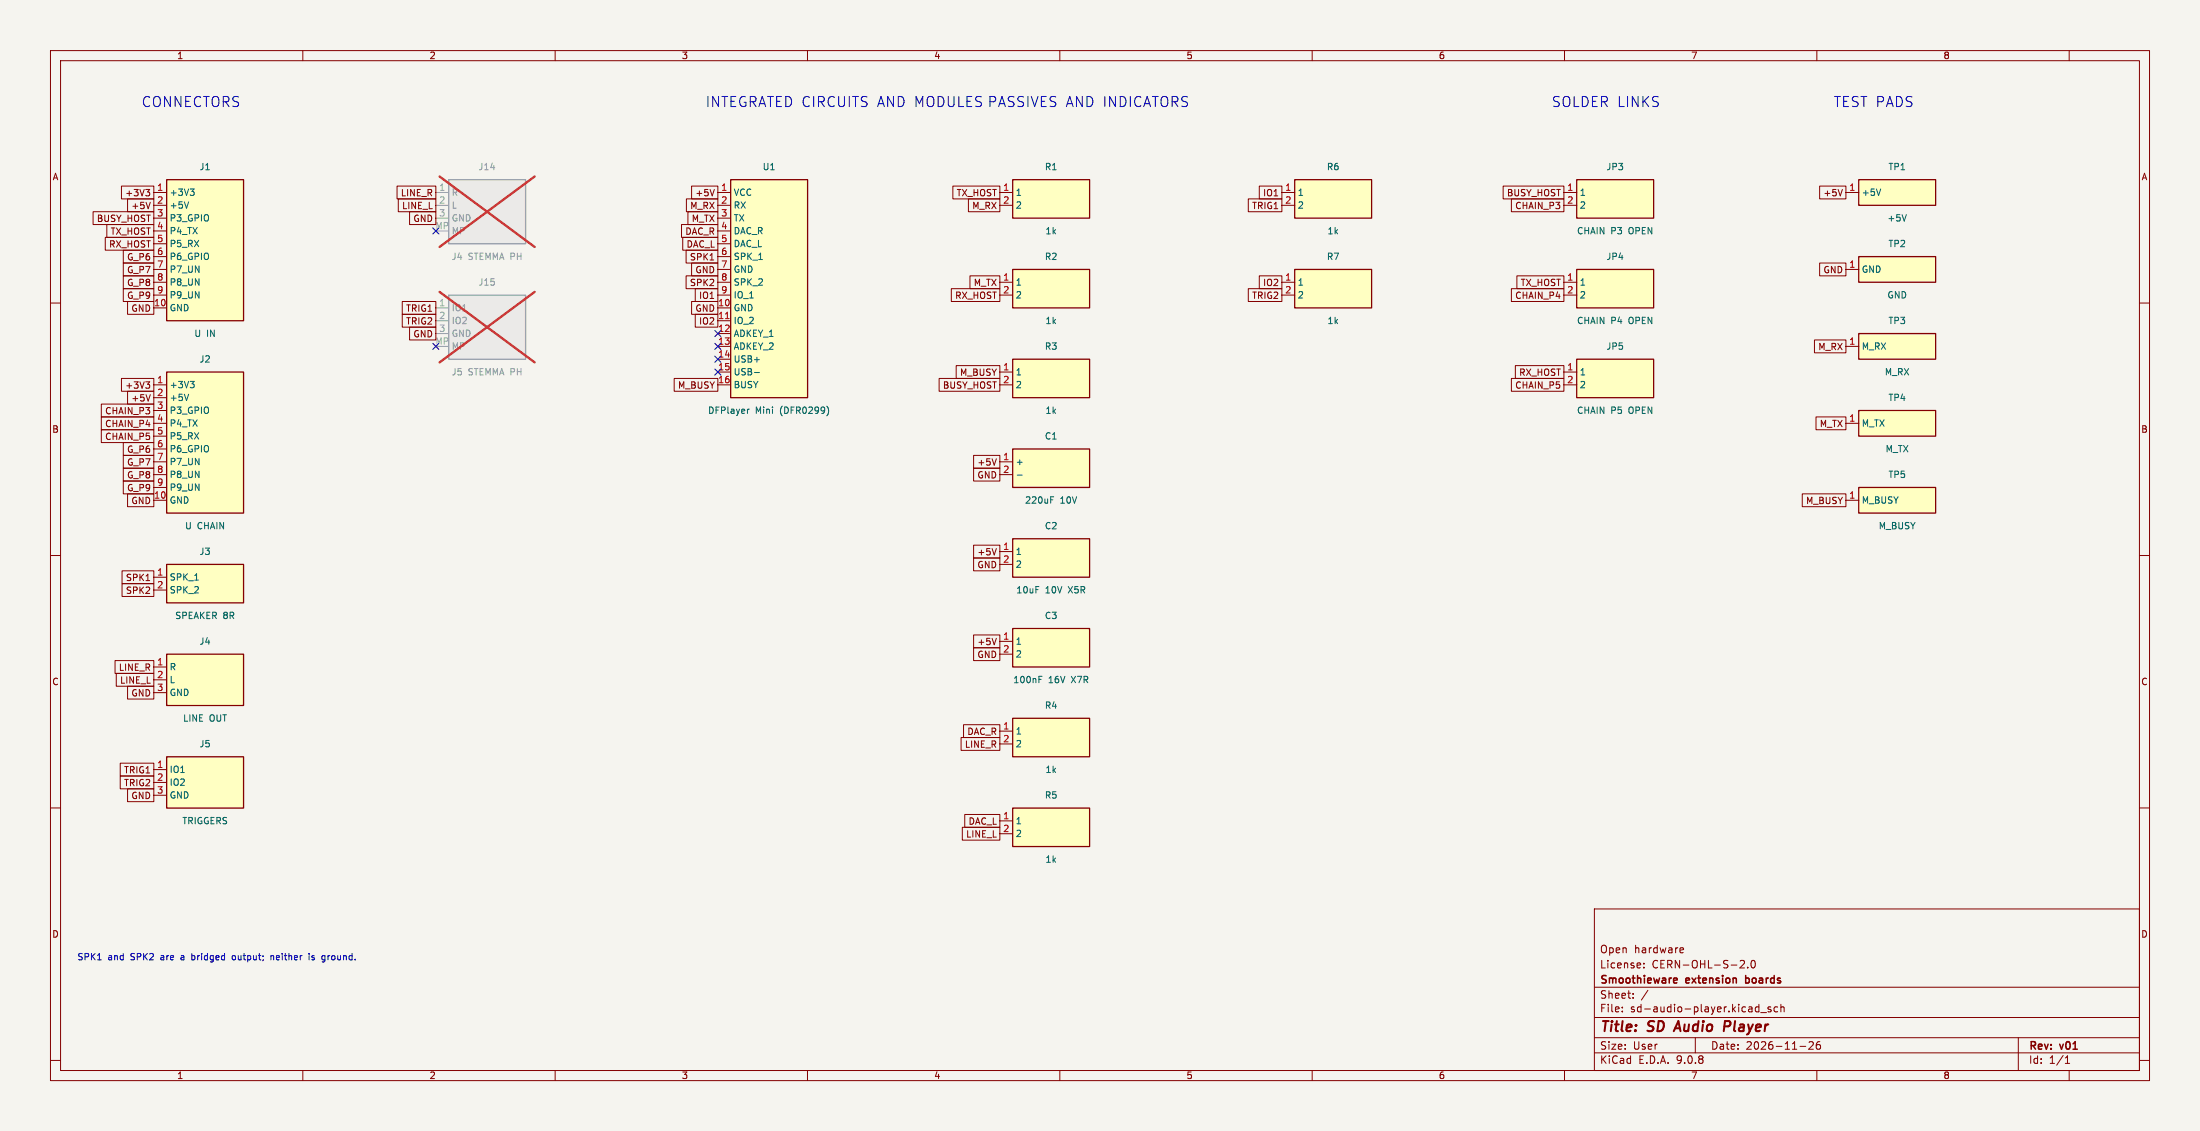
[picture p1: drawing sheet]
<svg xmlns="http://www.w3.org/2000/svg" width="436mm" height="224mm" viewBox="0 0 436 224" stroke-linecap="round" stroke-linejoin="round" font-family="sans-serif">
<path d="M0 0h435.9v224h-435.9z" fill="#f5f4ef" stroke="#f5f4ef" stroke-width=".2"/>
<g fill="none" stroke="#840000" stroke-width=".2">
<path d="M10 10h415.9v204h-415.9zM12 12h411.9v200h-411.9zM60 10v2M110 10v2M160 10v2M210 10v2M260 10v2M310 10v2M360 10v2M410 10v2M10 60h2M423.9 60h2"/>
<path d="M10 110h2M423.9 110h2M10 160h2M423.9 160h2M315.9 180h108v32h-108zM315.9 195.5h108M321.4 199.5v.1M323.6 197.6v.1M323.6 196.8v.1M325.7 191.6v.1M325.7 190.8v.1M326.5 196.1l-1.3 2"/>
<path d="M333.1 187.7l.4 .1 .1 .3-.7 .1M333.5 188.6l-.4 .1M344.8 190.4l.6-.2 .2 .2 .1 .2-1 1.1h1M346.3 191.6v.1M347.1 190.4l.2-.2a.8 .8 0 0 1 .5 .8 .8 .8 0 0 1-.5 .7l-.2-.1-.2-.5zM348.5 198.9v1.5M348.5 199.5l-.4-.1-.3 .3M350.9 199.5l-.4-.1-.2 .2 .1 .2 .5 .2v.3h-.6M352.2 199.5l-.4-.1-.3 .3 .2 .6h.5M352.9 199.6l.2-.2 .3 .1 .1 .9M352.9 198.9v1.5M10 210h2"/>
<path d="M60 212v2M110 212v2M160 212v2M210 212v2M260 212v2M310 212v2M315.9 208.5h108M315.9 205.5h108M315.9 201.5h108M321.4 200.3v.1M335.9 205.5v3M347.8 200.1l.3 .3 .4-.1"/>
<path d="M348.9 200.6h1.1M356.7 207.2h1.1M358.4 206.5l.6-.2 .2 .2 .1 .2-.9 1.1h.9M360 212v2M360.6 206.3l-.4 .1a1.01 1.01 0 0 0 0 1.4l.5-.1v-.5l-.3-.3-.4 .1-.1 .2M399.9 205.5v6.5M409.2 210.6h.9M409.2 209.5l.5-.4v1.5M410 212v2M423.9 210h2"/>
</g>
<path d="M332.6 202.2l-1 2M342.6 202.2h-.8l-.2 2M342.6 203.2l-.9 .1" fill="none" stroke="#840000" stroke-width=".4"/>
<path d="M331.8 193.7l.5 .1v.3l-.7 .1M332.3 194.6l-.5 .1M345.9 193.2v1.5M345.9 194.6l.1 .1M346 193.7l-.1 .1" fill="none" stroke="#840000" stroke-width=".3"/>
<path d="M88.9 58.4h15.2v12.7h-15.2z" fill="#ebeae8"/>
<path d="M88.9 58.4h15.2v12.7h-15.2z" fill="none" stroke="#9c9b98" stroke-width=".25"/>
<path d="M86.4 61h2.5M86.4 63.5h2.5M86.4 66.1h2.5" fill="none" stroke="#9c9b98" stroke-width=".2"/>
<path d="M87.1 57.8l18.8 14M105.9 57.8l-18.8 14" fill="none" stroke="#e12e31" stroke-width=".46"/>
<path d="M33 111.8h15.3v7.6h-15.3z" fill="#ffffc2"/>
<path d="M33 111.8h15.3v7.6h-15.3z" fill="none" stroke="#840000" stroke-width=".25"/>
<path d="M30.5 114.3h2.5M30.5 116.9h2.5" fill="none" stroke="#840000" stroke-width=".2"/>
<path d="M38.6 114.9h.7" fill="none" stroke="#006464" stroke-width=".2"/>
<path d="M200.7 106.7h15.2v7.6h-15.2z" fill="#ffffc2"/>
<path d="M200.7 106.7h15.2v7.6h-15.2z" fill="none" stroke="#840000" stroke-width=".25"/>
<path d="M198.1 109.2h2.6M198.1 111.8h2.6" fill="none" stroke="#840000" stroke-width=".2"/>
<path d="M33 129.6h15.3v10.1h-15.3z" fill="#ffffc2"/>
<path d="M33 129.6h15.3v10.1h-15.3z" fill="none" stroke="#840000" stroke-width=".25"/>
<path d="M30.5 132.1h2.5M30.5 134.6h2.5M30.5 137.2h2.5" fill="none" stroke="#840000" stroke-width=".2"/>
<path d="M144.8 35.6h15.2v43.2h-15.2z" fill="#ffffc2"/>
<path d="M144.8 35.6h15.2v43.2h-15.2z" fill="none" stroke="#840000" stroke-width=".25"/>
<g fill="none" stroke="#840000" stroke-width=".2">
<path d="M142.2 38.1h2.6M142.2 40.7h2.6M142.2 43.2h2.6M142.2 45.7h2.6M142.2 48.3h2.6M142.2 50.8h2.6M142.2 53.4h2.6M142.2 55.9h2.6M142.2 58.4h2.6M142.2 61h2.6M142.2 63.5h2.6M142.2 66.1h2.6"/>
<path d="M142.2 68.6h2.6M142.2 71.1h2.6M142.2 73.7h2.6M142.2 76.2h2.6"/>
</g>
<path d="M150.3 51.4h.8M149.5 73.8h1M148.5 81l-.3 .2M163.8 80.4a1.46 1.46 0 0 1 0 2" fill="none" stroke="#006464" stroke-width=".2"/>
<path d="M143.8 63.1h.7" fill="none" stroke="#a90000" stroke-width=".2"/>
<path d="M312.4 53.4h15.3v7.6h-15.3z" fill="#ffffc2"/>
<path d="M312.4 53.4h15.3v7.6h-15.3z" fill="none" stroke="#840000" stroke-width=".25"/>
<path d="M309.9 55.9h2.5M309.9 58.4h2.5" fill="none" stroke="#840000" stroke-width=".2"/>
<path d="M312.4 71.1h15.3v7.7h-15.3z" fill="#ffffc2"/>
<path d="M312.4 71.1h15.3v7.7h-15.3z" fill="none" stroke="#840000" stroke-width=".25"/>
<path d="M309.9 73.7h2.5M309.9 76.2h2.5" fill="none" stroke="#840000" stroke-width=".2"/>
<path d="M256.5 35.6h15.3v7.6h-15.3z" fill="#ffffc2"/>
<path d="M256.5 35.6h15.3v7.6h-15.3z" fill="none" stroke="#840000" stroke-width=".25"/>
<path d="M254 38.1h2.5M254 40.7h2.5" fill="none" stroke="#840000" stroke-width=".2"/>
<path d="M256.5 53.4h15.3v7.6h-15.3z" fill="#ffffc2"/>
<path d="M256.5 53.4h15.3v7.6h-15.3z" fill="none" stroke="#840000" stroke-width=".25"/>
<path d="M254 55.9h2.5M254 58.4h2.5" fill="none" stroke="#840000" stroke-width=".2"/>
<path d="M200.7 35.6h15.2v7.6h-15.2z" fill="#ffffc2"/>
<path d="M200.7 35.6h15.2v7.6h-15.2z" fill="none" stroke="#840000" stroke-width=".25"/>
<path d="M198.1 38.1h2.6M198.1 40.7h2.6" fill="none" stroke="#840000" stroke-width=".2"/>
<path d="M368.3 66.1h15.2v5h-15.2z" fill="#ffffc2"/>
<path d="M368.3 66.1h15.2v5h-15.2z" fill="none" stroke="#840000" stroke-width=".25"/>
<path d="M365.8 68.6h2.5" fill="none" stroke="#840000" stroke-width=".2"/>
<path d="M88.9 35.6h15.2v12.7h-15.2z" fill="#ebeae8"/>
<path d="M88.9 35.6h15.2v12.7h-15.2z" fill="none" stroke="#9c9b98" stroke-width=".25"/>
<path d="M86.4 38.1h2.5M86.4 40.7h2.5M86.4 43.2h2.5" fill="none" stroke="#9c9b98" stroke-width=".2"/>
<path d="M87.1 35l18.8 13.9M105.9 35l-18.8 13.9" fill="none" stroke="#e12e31" stroke-width=".46"/>
<path d="M368.3 81.3h15.2v5.1h-15.2z" fill="#ffffc2"/>
<path d="M368.3 81.3h15.2v5.1h-15.2z" fill="none" stroke="#840000" stroke-width=".25"/>
<path d="M365.8 83.8h2.5" fill="none" stroke="#840000" stroke-width=".2"/>
<path d="M368.3 96.5h15.2v5.1h-15.2z" fill="#ffffc2"/>
<path d="M368.3 96.5h15.2v5.1h-15.2z" fill="none" stroke="#840000" stroke-width=".25"/>
<path d="M365.8 99.1h2.5" fill="none" stroke="#840000" stroke-width=".2"/>
<path d="M368.3 35.6h15.2v5.1h-15.2z" fill="#ffffc2"/>
<path d="M368.3 35.6h15.2v5.1h-15.2z" fill="none" stroke="#840000" stroke-width=".25"/>
<path d="M365.8 38.1h2.5" fill="none" stroke="#840000" stroke-width=".2"/>
<path d="M372.7 37.4l-.5 1.3M377.7 42.5l-.4 1.3" fill="none" stroke="#006464" stroke-width=".2"/>
<path d="M312.4 35.6h15.3v7.6h-15.3z" fill="#ffffc2"/>
<path d="M312.4 35.6h15.3v7.6h-15.3z" fill="none" stroke="#840000" stroke-width=".25"/>
<path d="M309.9 38.1h2.5M309.9 40.7h2.5" fill="none" stroke="#840000" stroke-width=".2"/>
<path d="M368.3 50.8h15.2v5.1h-15.2z" fill="#ffffc2"/>
<path d="M368.3 50.8h15.2v5.1h-15.2z" fill="none" stroke="#840000" stroke-width=".25"/>
<path d="M365.8 53.4h2.5" fill="none" stroke="#840000" stroke-width=".2"/>
<path d="M33 35.6h15.3v27.9h-15.3z" fill="#ffffc2"/>
<path d="M33 35.6h15.3v27.9h-15.3z" fill="none" stroke="#840000" stroke-width=".25"/>
<path d="M30.5 38.1h2.5M30.5 40.7h2.5M30.5 43.2h2.5M30.5 45.7h2.5M30.5 48.3h2.5M30.5 50.8h2.5M30.5 53.4h2.5M30.5 55.9h2.5M30.5 58.4h2.5M30.5 61h2.5" fill="none" stroke="#840000" stroke-width=".2"/>
<path d="M37.4 40l-.4 1.2M37.7 37.4h.8l-.5 .5M38.2 37.9l.3 .3v.3l-.3 .2" fill="none" stroke="#006464" stroke-width=".2"/>
<path d="M33 73.7h15.3v27.9h-15.3z" fill="#ffffc2"/>
<path d="M33 73.7h15.3v27.9h-15.3z" fill="none" stroke="#840000" stroke-width=".25"/>
<path d="M30.5 76.2h2.5M30.5 78.8h2.5M30.5 81.3h2.5M30.5 83.8h2.5M30.5 86.4h2.5M30.5 88.9h2.5M30.5 91.5h2.5M30.5 94h2.5M30.5 96.5h2.5M30.5 99.1h2.5" fill="none" stroke="#840000" stroke-width=".2"/>
<path d="M37.4 78.1l-.4 1.2M37.7 75.5h.8l-.5 .5M38.2 76l.3 .3v.3l-.3 .2" fill="none" stroke="#006464" stroke-width=".2"/>
<path d="M33 149.9h15.3v10.1h-15.3z" fill="#ffffc2"/>
<path d="M33 149.9h15.3v10.1h-15.3z" fill="none" stroke="#840000" stroke-width=".25"/>
<path d="M30.5 152.4h2.5M30.5 155h2.5M30.5 157.5h2.5" fill="none" stroke="#840000" stroke-width=".2"/>
<path d="M200.7 124.5h15.2v7.6h-15.2z" fill="#ffffc2"/>
<path d="M200.7 124.5h15.2v7.6h-15.2z" fill="none" stroke="#840000" stroke-width=".25"/>
<path d="M198.1 127h2.6M198.1 129.6h2.6" fill="none" stroke="#840000" stroke-width=".2"/>
<path d="M205.9 134.6h.4M205.9 134h.6" fill="none" stroke="#006464" stroke-width=".2"/>
<path d="M200.7 160h15.2v7.7h-15.2z" fill="#ffffc2"/>
<path d="M200.7 160h15.2v7.7h-15.2z" fill="none" stroke="#840000" stroke-width=".25"/>
<path d="M198.1 162.6h2.6M198.1 165.1h2.6" fill="none" stroke="#840000" stroke-width=".2"/>
<path d="M200.7 71.1h15.2v7.7h-15.2z" fill="#ffffc2"/>
<path d="M200.7 71.1h15.2v7.7h-15.2z" fill="none" stroke="#840000" stroke-width=".25"/>
<path d="M198.1 73.7h2.6M198.1 76.2h2.6" fill="none" stroke="#840000" stroke-width=".2"/>
<path d="M200.7 142.3h15.2v7.6h-15.2z" fill="#ffffc2"/>
<path d="M200.7 142.3h15.2v7.6h-15.2z" fill="none" stroke="#840000" stroke-width=".25"/>
<path d="M198.1 144.8h2.6M198.1 147.3h2.6" fill="none" stroke="#840000" stroke-width=".2"/>
<path d="M200.7 88.9h15.2v7.6h-15.2z" fill="#ffffc2"/>
<path d="M200.7 88.9h15.2v7.6h-15.2z" fill="none" stroke="#840000" stroke-width=".25"/>
<path d="M198.1 91.5h2.6M198.1 94h2.6" fill="none" stroke="#840000" stroke-width=".2"/>
<path d="M201.6 94.1h.9M208.2 99h.4M208.2 98.4h.6" fill="none" stroke="#006464" stroke-width=".2"/>
<path d="M200.7 53.4h15.2v7.6h-15.2z" fill="#ffffc2"/>
<path d="M200.7 53.4h15.2v7.6h-15.2z" fill="none" stroke="#840000" stroke-width=".25"/>
<g fill="none" stroke="#840000" stroke-width=".2">
<path d="M24.1 36.9h6.4v2.5h-6.4zM25.3 39.4h5.2v2.5h-5.2zM28.9 37.5h.8l-.5 .5M29.4 38l.3 .2v.4l-.3 .2M78.7 36.9h7.7v2.5h-7.7zM78.9 39.4h7.5v2.5h-7.5zM136 39.4h6.2v2.5h-6.2zM137 36.9h5.2v2.5h-5.2zM141.5 37.5l-.4 1.3M188.8 36.9h9.3v2.5h-9.3zM191.9 39.4h6.2v2.5h-6.2zM247.3 39.4h6.7v2.5h-6.7z"/>
<path d="M249.5 36.9h4.5v2.5h-4.5zM297.8 36.9h12.1v2.5h-12.1zM299.5 39.4h10.4v2.5h-10.4zM360.6 36.9h5.2v2.5h-5.2zM365.1 37.5l-.5 1.3M18.4 41.9h12.1v2.6h-12.1zM20.9 47h9.6v2.6h-9.6zM21.2 44.5h9.3v2.5h-9.3zM24.4 52.1h6.1v2.5h-6.1zM24.4 49.6h6.1v2.5h-6.1zM24.4 54.6h6.1v2.6h-6.1zM24.4 57.2h6.1v2.5h-6.1z"/>
<path d="M25.3 59.7h5.2v2.6h-5.2zM29.8 40.1l-.4 1.2M79.7 59.7h6.7v2.6h-6.7zM81.2 41.9h5.2v2.6h-5.2zM135 44.5h7.2v2.5h-7.2zM135.3 47h6.9v2.6h-6.9zM135.9 54.6h6.3v2.6h-6.3zM135.9 49.6h6.3v2.5h-6.3zM136.3 41.9h5.9v2.6h-5.9zM137 59.7h5.2v2.6h-5.2zM137 52.1h5.2v2.5h-5.2zM137.8 57.2h4.4v2.5h-4.4z"/>
<path d="M140.7 51.5h.7M188.5 57.2h9.6v2.5h-9.6zM192.2 54.6h5.9v2.6h-5.9zM198.1 55.9h2.6M198.1 58.4h2.6M247.3 57.2h6.7v2.5h-6.7zM249.5 54.6h4.5v2.6h-4.5zM299.5 57.2h10.4v2.5h-10.4zM300.6 54.6h9.3v2.6h-9.3zM360.6 52.1h5.2v2.5h-5.2zM24.1 75h6.4v2.5h-6.4zM25.3 77.5h5.2v2.5h-5.2z"/>
<path d="M28.9 75.6h.8l-.5 .5M29.4 76.1l.3 .2v.4l-.3 .2M29.8 78.2l-.4 1.2M79.7 62.3h6.7v2.5h-6.7zM81.2 64.8h5.2v2.5h-5.2zM133.6 75h8.6v2.5h-8.6zM137.8 62.3h4.4v2.5h-4.4zM186.1 75h12v2.5h-12zM189.5 72.4h8.6v2.6h-8.6zM299.5 75h10.4v2.5h-10.4zM300.3 72.4h9.6v2.6h-9.6zM359.5 67.3h6.3v2.6h-6.3z"/>
<path d="M20.1 85.1h10.4v2.6h-10.4zM20.1 82.6h10.4v2.5h-10.4zM20.1 80h10.4v2.6h-10.4zM24.4 90.2h6.1v2.5h-6.1zM24.4 87.7h6.1v2.5h-6.1zM24.4 92.7h6.1v2.6h-6.1zM24.4 95.3h6.1v2.5h-6.1zM25.3 97.8h5.2v2.6h-5.2zM192.9 92.7h5.2v2.6h-5.2zM192.9 90.2h5.2v2.5h-5.2zM197.4 90.9l-.4 1.2M357.1 97.8h8.7v2.6h-8.7z"/>
<path d="M359.8 82.6h6v2.5h-6zM24.2 113.1h6.3v2.5h-6.3zM24.2 115.6h6.3v2.5h-6.3zM28.9 115h.8M192.9 110.5h5.2v2.6h-5.2zM192.9 108h5.2v2.5h-5.2zM197.4 108.6l-.4 1.3M22.8 130.8h7.7v2.6h-7.7zM23 133.4h7.5v2.5h-7.5zM25.3 135.9h5.2v2.6h-5.2zM192.9 125.8h5.2v2.5h-5.2zM192.9 128.3h5.2v2.5h-5.2z"/>
<path d="M197.4 126.4l-.4 1.3M23.8 151.2h6.7v2.5h-6.7zM23.8 153.7h6.7v2.5h-6.7zM25.3 156.2h5.2v2.6h-5.2zM190.4 146.1h7.7v2.5h-7.7zM190.9 143.5h7.2v2.6h-7.2zM190.7 163.9h7.4v2.5h-7.4zM191.2 161.3h6.9v2.6h-6.9z"/>
</g>
<path d="M85.8 45.1l1.2 1.3M87 45.1l-1.2 1.3M85.8 68l1.2 1.2M87 68l-1.2 1.2M141.6 70.5l1.2 1.3M141.6 65.5l1.2 1.2M141.6 68l1.2 1.2M141.6 73.1l1.2 1.2M142.8 70.5l-1.2 1.3M142.8 65.5l-1.2 1.2M142.8 68l-1.2 1.2M142.8 73.1l-1.2 1.2" fill="none" stroke="#000084" stroke-width=".2"/>
<g fill="none" stroke="#0000c2" stroke-width=".2">
<path d="M19.3 190.1h.8M38 188.8v1.3M38 190l.1 .1M38.1 189.3h-.1M46.4 189.3l-.4 .2 .1 .5 .3 .1M53.7 189.4l.3-.1 .2 .1M53.7 189.3v.8M61.2 188.8v.2M61.2 189.3v.8M61.8 190l.3 .1M62 189.3l-.2 .1 .2 .3M64.3 189.3h.1"/>
<path d="M64.4 189.3v1l-.1 .2M64.4 190l-.1 .1"/>
</g>
<g font-size="2.8" fill="#0000c2">
<text x="27.9" y="21.4">CONNECTORS</text>
<text x="139.7" y="21.4">INTEGRATED CIRCUITS AND MODULES PASSIVES AND INDICATORS</text>
<text x="307.3" y="21.4">SOLDER LINKS</text>
<text x="363.2" y="21.4">TEST PADS</text>
</g>
<g font-size="2.8" fill="#840000">
<text x="316.9" y="204.9">Title:</text>
<text x="326.6" y="204.9">SD</text>
<text x="332.8" y="204.9">Audio</text>
<text x="343.2" y="204.9">Player</text>
</g>
<g font-size="2.1" fill="#840000">
<text x="316.9" y="189">Open</text>
<text x="323.8" y="189">hardware</text>
<text x="316.9" y="195.2">Smoothieware</text>
<text x="316.9" y="192">License:</text>
<text x="327.3" y="192">CERN-OHL-S-2.0</text>
<text x="334.2" y="195.2">extension</text>
<text x="346.5" y="195.2">boards</text>
<text x="316.9" y="200.7">File:</text>
<text x="316.9" y="198">Sheet:</text>
<text x="323" y="200.7">sd-audio-player.kicad_sch</text>
<text x="316.9" y="208.1">Size:</text>
<text x="323.6" y="208.1">User</text>
<text x="338.9" y="208.1">Date:</text>
<text x="345.9" y="208.1">2026-11-26</text>
<text x="401.9" y="208.3">Rev:</text>
<text x="408.3" y="208.3">v01</text>
<text x="316.9" y="210.9">KiCad</text>
<text x="324.6" y="210.9">E.D.A.</text>
<text x="332.2" y="210.9">9.0.8</text>
<text x="401.9" y="210.9">Id:</text>
<text x="406" y="210.9">1/1</text>
</g>
<g font-size="1.8" fill="#840000">
<text x="35" y="11.9">1</text>
<text x="85" y="11.9">2</text>
<text x="135" y="11.9">3</text>
<text x="185" y="11.9">4</text>
<text x="235" y="11.9">5</text>
<text x="285" y="11.9">6</text>
<text x="335" y="11.9">7</text>
<text x="385" y="11.9">8</text>
<text x="10.3" y="35.9">A</text>
<text x="424.3" y="35.9">A</text>
<text x="24.7" y="39.1">+3V3</text>
<text x="25.9" y="41.6">+5V</text>
<text x="79.3" y="39.1">LINE_R</text>
<text x="79.6" y="41.6">LINE_L</text>
<text x="136.7" y="41.6">M_RX</text>
<text x="137.7" y="39.1">+5V</text>
<text x="189.5" y="39.1">TX_HOST</text>
<text x="192.5" y="41.6">M_RX</text>
<text x="248" y="41.6">TRIG1</text>
<text x="250.2" y="39.1">IO1</text>
<text x="298.5" y="39.1">BUSY_HOST</text>
<text x="300.1" y="41.6">CHAIN_P3</text>
<text x="361.2" y="39.1">+5V</text>
<text x="19.1" y="44.2">BUSY_HOST</text>
<text x="21.8" y="46.7">TX_HOST</text>
<text x="81.8" y="44.2">GND</text>
<text x="135.7" y="46.7">DAC_R</text>
<text x="137" y="44.2">M_TX</text>
<text x="21.5" y="49.2">RX_HOST</text>
<text x="25.1" y="51.8">G_P6</text>
<text x="135.9" y="49.2">DAC_L</text>
<text x="136.6" y="51.8">SPK1</text>
<text x="25.1" y="54.3">G_P7</text>
<text x="25.1" y="56.9">G_P8</text>
<text x="25.1" y="59.4">G_P9</text>
<text x="136.6" y="56.9">SPK2</text>
<text x="137.7" y="54.3">GND</text>
<text x="138.4" y="59.4">IO1</text>
<text x="189.2" y="59.4">RX_HOST</text>
<text x="192.8" y="56.9">M_TX</text>
<text x="248" y="59.4">TRIG2</text>
<text x="250.2" y="56.9">IO2</text>
<text x="300.1" y="59.4">CHAIN_P4</text>
<text x="301.2" y="56.9">TX_HOST</text>
<text x="361.2" y="54.3">GND</text>
<text x="25.9" y="61.9">GND</text>
<text x="80.4" y="61.9">TRIG1</text>
<text x="80.4" y="64.5">TRIG2</text>
<text x="137.7" y="61.9">GND</text>
<text x="138.4" y="64.5">IO2</text>
<text x="81.8" y="67">GND</text>
<text x="360.2" y="69.6">M_RX</text>
<text x="24.7" y="77.2">+3V3</text>
<text x="134.2" y="77.2">M_BUSY</text>
<text x="186.7" y="77.2">BUSY_HOST</text>
<text x="190.1" y="74.6">M_BUSY</text>
<text x="300.1" y="77.2">CHAIN_P5</text>
<text x="300.9" y="74.6">RX_HOST</text>
<text x="20.7" y="82.3">CHAIN_P3</text>
<text x="25.9" y="79.7">+5V</text>
<text x="10.3" y="85.9">B</text>
<text x="20.7" y="87.3">CHAIN_P5</text>
<text x="20.7" y="84.8">CHAIN_P4</text>
<text x="25.1" y="89.9">G_P6</text>
<text x="360.5" y="84.8">M_TX</text>
<text x="424.2" y="85.9">B</text>
<text x="25.1" y="92.4">G_P7</text>
<text x="25.1" y="95">G_P8</text>
<text x="193.6" y="95">GND</text>
<text x="193.6" y="92.4">+5V</text>
<text x="25.1" y="97.5">G_P9</text>
<text x="25.9" y="100">GND</text>
<text x="357.8" y="100">M_BUSY</text>
<text x="193.6" y="112.7">GND</text>
<text x="193.6" y="110.2">+5V</text>
<text x="24.8" y="115.3">SPK1</text>
<text x="24.8" y="117.8">SPK2</text>
<text x="193.6" y="128">+5V</text>
<text x="193.6" y="130.5">GND</text>
<text x="10.3" y="135.9">C</text>
<text x="23.5" y="133.1">LINE_R</text>
<text x="23.7" y="135.6">LINE_L</text>
<text x="424.2" y="135.9">C</text>
<text x="25.9" y="138.1">GND</text>
<text x="191.1" y="148.3">LINE_R</text>
<text x="191.6" y="145.8">DAC_R</text>
<text x="24.5" y="153.4">TRIG1</text>
<text x="24.5" y="155.9">TRIG2</text>
<text x="25.9" y="158.5">GND</text>
<text x="191.3" y="166.1">LINE_L</text>
<text x="191.8" y="163.5">DAC_L</text>
<text x="10.3" y="185.9">D</text>
<text x="424.2" y="185.9">D</text>
<text x="35" y="213.9">1</text>
<text x="85" y="213.9">2</text>
<text x="135" y="213.9">3</text>
<text x="185" y="213.9">4</text>
<text x="235" y="213.9">5</text>
<text x="285" y="213.9">6</text>
<text x="335" y="213.9">7</text>
<text x="385" y="213.9">8</text>
</g>
<g font-size="1.8" fill="#006464">
<text x="39.4" y="33.9">J1</text>
<text x="151" y="33.9">U1</text>
<text x="206.9" y="33.9">R1</text>
<text x="262.8" y="33.9">R6</text>
<text x="318.2" y="33.9">JP3</text>
<text x="374.1" y="33.9">TP1</text>
<text x="33.5" y="39">+3V3</text>
<text x="33.5" y="41.5">+5V</text>
<text x="145.3" y="39">VCC</text>
<text x="145.3" y="41.5">RX</text>
<text x="201.2" y="39">1</text>
<text x="201.2" y="41.5">2</text>
<text x="257" y="39">1</text>
<text x="257" y="41.5">2</text>
<text x="312.9" y="39">1</text>
<text x="312.9" y="41.5">2</text>
<text x="368.8" y="39">+5V</text>
<text x="33.5" y="44.1">P3_GPIO</text>
<text x="33.5" y="46.6">P4_TX</text>
<text x="145.3" y="44.1">TX</text>
<text x="145.3" y="46.6">DAC_R</text>
<text x="207.1" y="46.6">1k</text>
<text x="262.9" y="46.6">1k</text>
<text x="312.4" y="46.6">CHAIN</text>
<text x="319.2" y="46.6">P3</text>
<text x="322.8" y="46.6">OPEN</text>
<text x="373.9" y="44.1">+5V</text>
<text x="33.5" y="49.1">P5_RX</text>
<text x="33.5" y="51.7">P6_GPIO</text>
<text x="145.3" y="49.1">DAC_L</text>
<text x="145.3" y="51.7">SPK_1</text>
<text x="206.9" y="51.7">R2</text>
<text x="262.8" y="51.7">R7</text>
<text x="318.2" y="51.7">JP4</text>
<text x="374.1" y="49.1">TP2</text>
<text x="33.5" y="54.2">P7_UN</text>
<text x="33.5" y="56.8">P8_UN</text>
<text x="33.5" y="59.3">P9_UN</text>
<text x="145.3" y="54.2">GND</text>
<text x="145.3" y="56.8">SPK_2</text>
<text x="145.3" y="59.3">IO_1</text>
<text x="201.2" y="56.8">1</text>
<text x="201.2" y="59.3">2</text>
<text x="257" y="56.8">1</text>
<text x="257" y="59.3">2</text>
<text x="312.9" y="56.8">1</text>
<text x="312.9" y="59.3">2</text>
<text x="368.8" y="54.2">GND</text>
<text x="373.9" y="59.3">GND</text>
<text x="33.5" y="61.8">GND</text>
<text x="145.3" y="61.8">GND</text>
<text x="145.3" y="64.4">IO_2</text>
<text x="207.1" y="64.4">1k</text>
<text x="262.9" y="64.4">1k</text>
<text x="312.4" y="64.4">CHAIN</text>
<text x="319.2" y="64.4">P4</text>
<text x="322.8" y="64.4">OPEN</text>
<text x="374.1" y="64.4">TP3</text>
<text x="38.4" y="66.9">U IN</text>
<text x="145.3" y="66.9">ADKEY_1</text>
<text x="145.3" y="69.5">ADKEY_2</text>
<text x="206.9" y="69.5">R3</text>
<text x="318.2" y="69.5">JP5</text>
<text x="368.8" y="69.5">M_RX</text>
<text x="33.5" y="77.1">+3V3</text>
<text x="39.4" y="72">J2</text>
<text x="145.3" y="72">USB+</text>
<text x="145.3" y="74.5">USB-</text>
<text x="145.3" y="77.1">BUSY</text>
<text x="201.2" y="74.5">1</text>
<text x="201.2" y="77.1">2</text>
<text x="312.9" y="74.5">1</text>
<text x="312.9" y="77.1">2</text>
<text x="373.4" y="74.5">M_RX</text>
<text x="33.5" y="79.6">+5V</text>
<text x="33.5" y="82.2">P3_GPIO</text>
<text x="140.2" y="82.2">DFPlayer</text>
<text x="149.7" y="82.2">Mini</text>
<text x="154.6" y="82.2">(DFR0299)</text>
<text x="207.1" y="82.2">1k</text>
<text x="312.4" y="82.2">CHAIN</text>
<text x="319.2" y="82.2">P5</text>
<text x="322.8" y="82.2">OPEN</text>
<text x="374.1" y="79.6">TP4</text>
<text x="33.5" y="84.7">P4_TX</text>
<text x="33.5" y="87.2">P5_RX</text>
<text x="33.5" y="89.8">P6_GPIO</text>
<text x="206.9" y="87.2">C1</text>
<text x="368.8" y="84.7">M_TX</text>
<text x="373.5" y="89.8">M_TX</text>
<text x="33.5" y="92.3">P7_UN</text>
<text x="33.5" y="94.9">P8_UN</text>
<text x="201.2" y="92.3">+</text>
<text x="374.1" y="94.9">TP5</text>
<text x="33.5" y="97.4">P9_UN</text>
<text x="33.5" y="99.9">GND</text>
<text x="203" y="99.9">220uF</text>
<text x="210" y="99.9">10V</text>
<text x="368.8" y="99.9">M_BUSY</text>
<text x="36.6" y="105">U CHAIN</text>
<text x="206.9" y="105">C2</text>
<text x="372.2" y="105">M_BUSY</text>
<text x="39.4" y="110.1">J3</text>
<text x="201.2" y="110.1">1</text>
<text x="201.2" y="112.6">2</text>
<text x="33.5" y="115.2">SPK_1</text>
<text x="33.5" y="117.7">SPK_2</text>
<text x="201.3" y="117.7">10uF</text>
<text x="207.1" y="117.7">10V</text>
<text x="211.8" y="117.7">X5R</text>
<text x="34.6" y="122.8">SPEAKER 8R</text>
<text x="206.9" y="122.8">C3</text>
<text x="39.4" y="127.9">J4</text>
<text x="201.2" y="127.9">1</text>
<text x="201.2" y="130.4">2</text>
<text x="33.5" y="133">R</text>
<text x="33.5" y="135.5">L</text>
<text x="200.7" y="135.5">100nF</text>
<text x="207.7" y="135.5">16V</text>
<text x="212.4" y="135.5">X7R</text>
<text x="33.5" y="138">GND</text>
<text x="36.2" y="143.1">LINE</text>
<text x="41.5" y="143.1">OUT</text>
<text x="206.9" y="140.6">R4</text>
<text x="39.4" y="148.2">J5</text>
<text x="201.2" y="145.7">1</text>
<text x="201.2" y="148.2">2</text>
<text x="33.5" y="153.3">IO1</text>
<text x="33.5" y="155.8">IO2</text>
<text x="207.1" y="153.3">1k</text>
<text x="33.5" y="158.4">GND</text>
<text x="206.9" y="158.4">R5</text>
<text x="36" y="163.4">TRIGGERS</text>
<text x="201.2" y="163.4">1</text>
<text x="201.2" y="166">2</text>
<text x="207.1" y="171.1">1k</text>
</g>
<g font-size="1.8" fill="#939391">
<text x="94.7" y="33.9">J14</text>
<text x="89.4" y="39">R</text>
<text x="89.4" y="41.5">L</text>
<text x="89.4" y="44.1">GND</text>
<text x="89.4" y="46.6">MP</text>
<text x="89.4" y="51.7">J4</text>
<text x="92.8" y="51.7">STEMMA PH</text>
<text x="94.7" y="56.8">J15</text>
<text x="89.4" y="61.8">IO1</text>
<text x="89.4" y="64.4">IO2</text>
<text x="89.4" y="66.9">GND</text>
<text x="89.4" y="69.5">MP</text>
<text x="89.4" y="74.5">J5</text>
<text x="92.8" y="74.5">STEMMA PH</text>
</g>
<g font-size="1.8" fill="#a90000">
<text x="31" y="37.9">1</text>
<text x="31" y="40.4">2</text>
<text x="142.8" y="37.9">1</text>
<text x="142.8" y="40.4">2</text>
<text x="198.7" y="37.9">1</text>
<text x="198.7" y="40.4">2</text>
<text x="254.6" y="37.9">1</text>
<text x="254.6" y="40.4">2</text>
<text x="310.4" y="37.9">1</text>
<text x="310.4" y="40.4">2</text>
<text x="366.3" y="37.9">1</text>
<text x="31" y="42.9">3</text>
<text x="31" y="45.5">4</text>
<text x="142.8" y="42.9">3</text>
<text x="142.8" y="45.5">4</text>
<text x="31" y="48">5</text>
<text x="31" y="50.6">6</text>
<text x="31" y="53.1">7</text>
<text x="142.8" y="48">5</text>
<text x="142.8" y="50.6">6</text>
<text x="142.8" y="53.1">7</text>
<text x="366.3" y="53.1">1</text>
<text x="31" y="55.6">8</text>
<text x="31" y="58.2">9</text>
<text x="142.8" y="55.6">8</text>
<text x="142.8" y="58.2">9</text>
<text x="198.7" y="55.6">1</text>
<text x="198.7" y="58.2">2</text>
<text x="254.6" y="55.6">1</text>
<text x="254.6" y="58.2">2</text>
<text x="310.4" y="55.6">1</text>
<text x="310.4" y="58.2">2</text>
<text x="30.4" y="60.7">10</text>
<text x="142.2" y="60.7">10</text>
<text x="142.2" y="63.3">11</text>
<text x="142.2" y="65.8">12</text>
<text x="142.2" y="68.3">13</text>
<text x="142.2" y="70.9">14</text>
<text x="366.3" y="68.3">1</text>
<text x="31" y="76">1</text>
<text x="142.2" y="73.4">15</text>
<text x="142.2" y="76">16</text>
<text x="198.7" y="73.4">1</text>
<text x="198.7" y="76">2</text>
<text x="310.4" y="73.4">1</text>
<text x="310.4" y="76">2</text>
<text x="31" y="78.5">2</text>
<text x="31" y="81">3</text>
<text x="31" y="83.6">4</text>
<text x="366.3" y="83.6">1</text>
<text x="31" y="86.1">5</text>
<text x="31" y="88.7">6</text>
<text x="31" y="91.2">7</text>
<text x="31" y="93.7">8</text>
<text x="198.7" y="91.2">1</text>
<text x="198.7" y="93.7">2</text>
<text x="30.4" y="98.8">10</text>
<text x="31" y="96.3">9</text>
<text x="366.3" y="98.8">1</text>
<text x="198.7" y="109">1</text>
<text x="198.7" y="111.5">2</text>
<text x="31" y="114.1">1</text>
<text x="31" y="116.6">2</text>
<text x="31" y="131.8">1</text>
<text x="198.7" y="126.8">1</text>
<text x="198.7" y="129.3">2</text>
<text x="31" y="134.4">2</text>
<text x="31" y="136.9">3</text>
<text x="198.7" y="144.5">1</text>
<text x="198.7" y="147.1">2</text>
<text x="31" y="152.2">1</text>
<text x="31" y="154.7">2</text>
<text x="31" y="157.2">3</text>
<text x="198.7" y="162.3">1</text>
<text x="198.7" y="164.9">2</text>
</g>
<g font-size="1.8" fill="#a5a4a2">
<text x="86.9" y="37.9">1</text>
<text x="86.9" y="40.4">2</text>
<text x="86.2" y="45.5">MP</text>
<text x="86.9" y="42.9">3</text>
<text x="86.9" y="60.7">1</text>
<text x="86.9" y="63.3">2</text>
<text x="86.9" y="65.8">3</text>
<text x="86.2" y="68.3">MP</text>
</g>
<g font-size="1.8" fill="#0000c2">
<text x="15.2" y="190.3">SPK1</text>
<text x="21.4" y="190.3">and</text>
<text x="26" y="190.3">SPK2</text>
<text x="32.1" y="190.3">are</text>
<text x="36.3" y="190.3">a</text>
<text x="38.6" y="190.3">bridged</text>
<text x="46.9" y="190.3">output;</text>
<text x="54.7" y="190.3">neither</text>
<text x="62.5" y="190.3">is</text>
<text x="65.3" y="190.3">ground.</text>
</g>
</svg>
